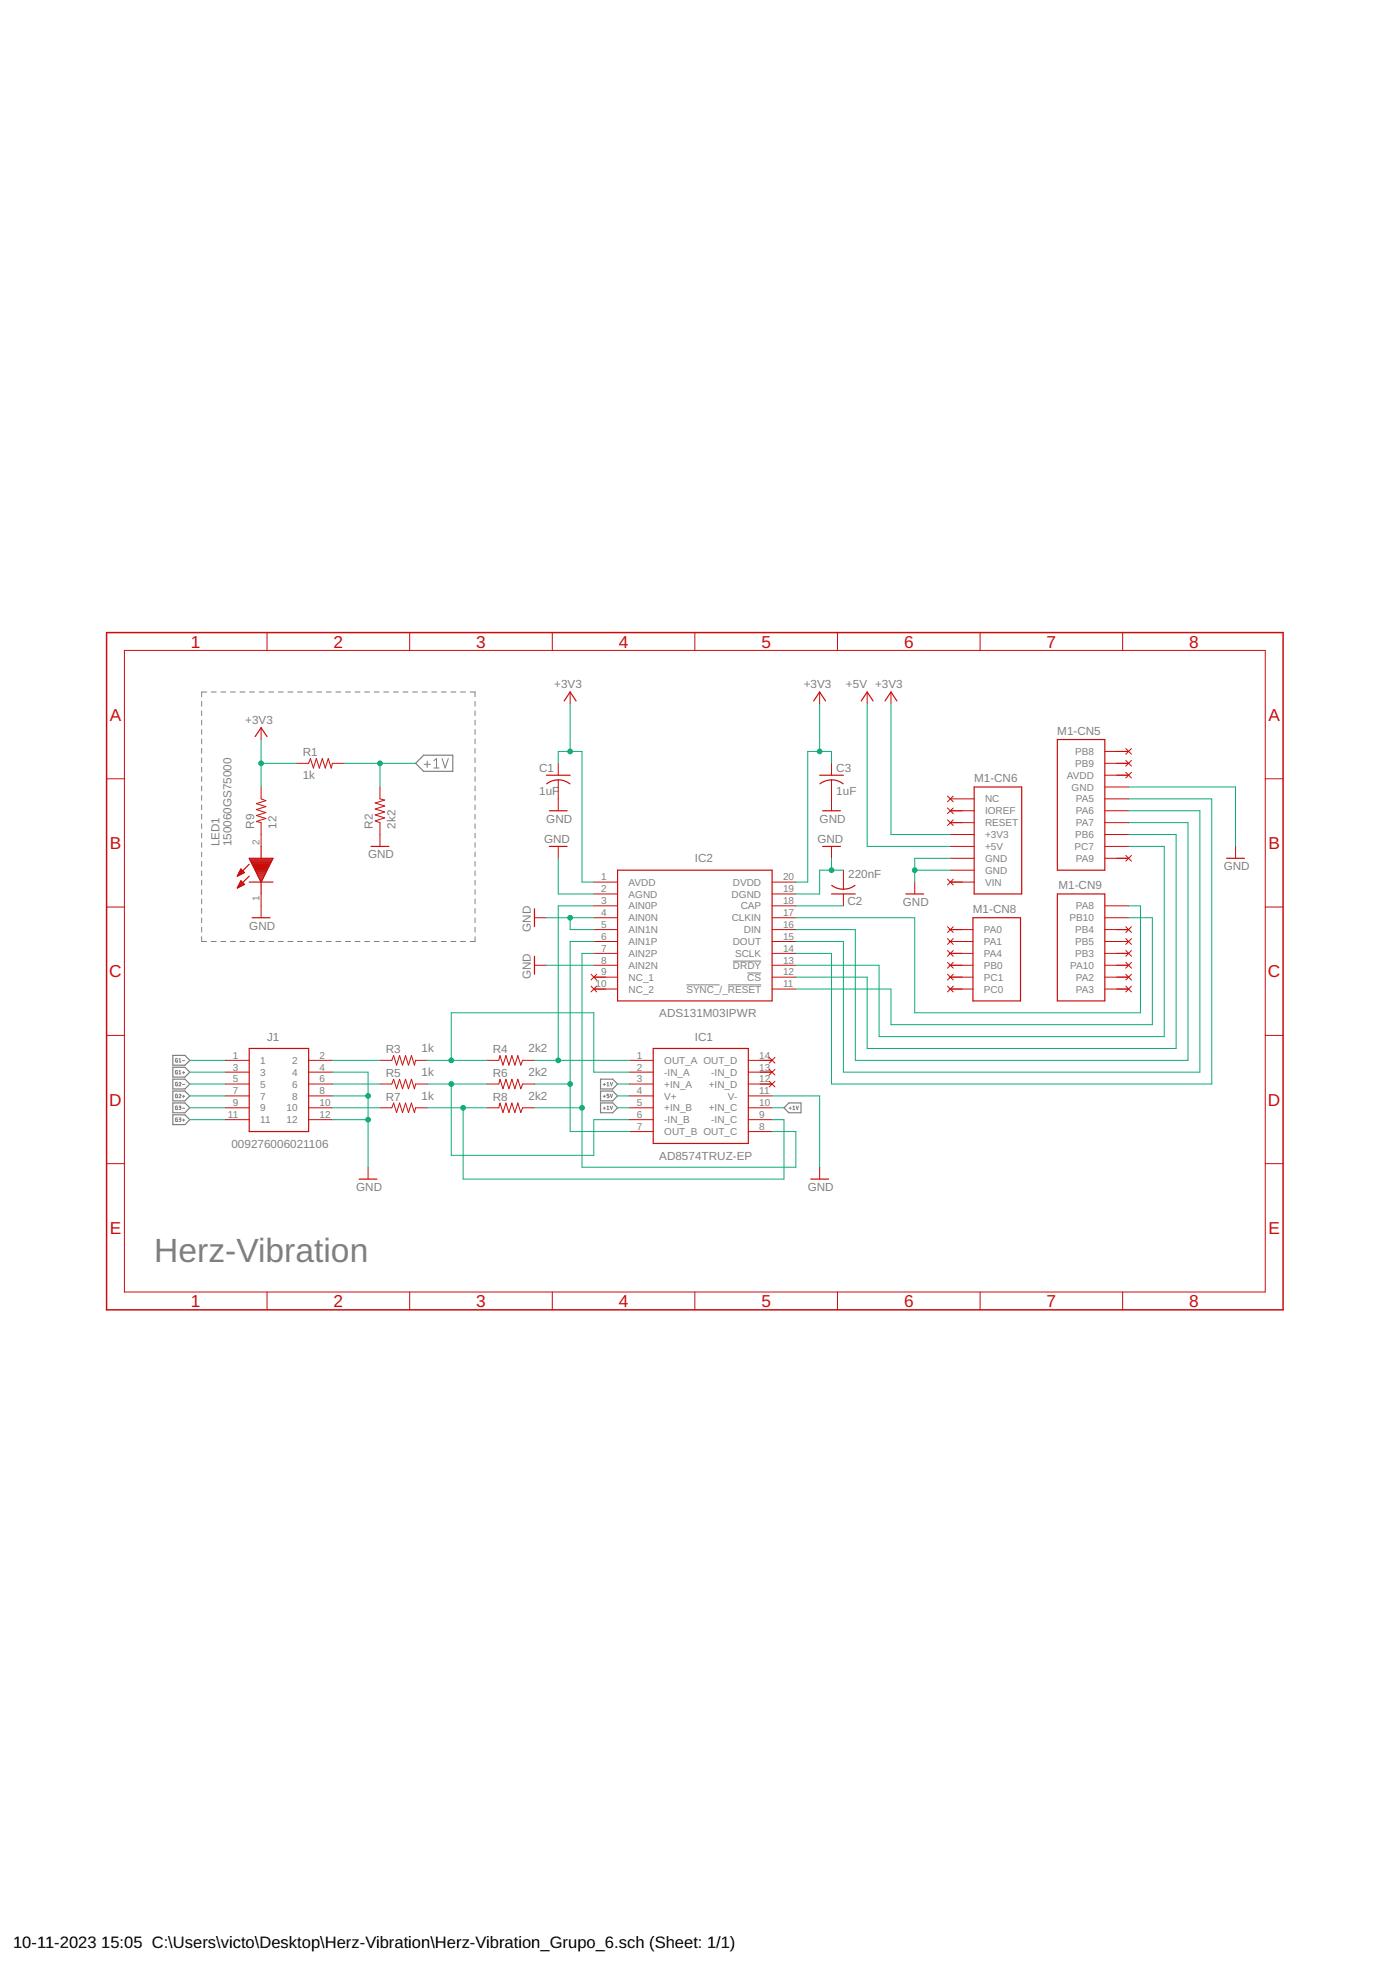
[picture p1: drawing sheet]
<svg xmlns="http://www.w3.org/2000/svg" width="297mm" height="420mm" viewBox="0 0 297 420" stroke-linecap="round" stroke-linejoin="round" font-family="sans-serif">
<g fill="none" stroke="#808080" stroke-width=".21">
<path d="M43.1 149.9v1M43.1 151.9v1M43.1 153.9v1M43.1 155.9v1.1M43.1 157.9v1.1M43.1 160v1M44.2 147.9h-1.1v1M45.1 147.9h1.1M47.2 147.9h1M49.3 147.9h1M51.3 147.9h1M53.3 147.9h1.1"/>
<path d="M55.4 147.9h1.1M57.4 147.9h1.1M59.5 147.9h1M61.5 147.9h1.1M63.6 147.9h1M65.6 147.9h1.1M67.7 147.9h1M69.7 147.9h1.1M71.8 147.9h1M73.8 147.9h1.1M75.9 147.9h1M77.9 147.9h1.1"/>
<path d="M80 147.9h1M82 147.9h1.1M84.1 147.9h1M86.1 147.9h1.1M88.2 147.9h1M90.2 147.9h1.1M92.3 147.9h1M94.3 147.9h1.1M96.4 147.9h1M98.4 147.9h1.1M100.5 147.9h1v1M101.5 149.9v1"/>
<path d="M101.5 151.9v1M101.5 153.9v1M101.5 155.9v1.1M101.5 157.9v1.1M101.5 160v1M43.1 162v1M43.1 164v1M43.1 166v1M43.1 168v1M43.1 170v1M43.1 172v1M43.1 174v1"/>
<path d="M43.1 176.1v1M43.1 178.1v1M90.6 163.3h1.4M91.3 162.7v1.3M92.7 162.6l.6-.5v2M92.7 164.1h1.1M94.5 162.1l.6 2 .7-2M101.5 162v1M101.5 164v1M101.5 166v1M101.5 168v1M101.5 170v1"/>
<path d="M101.5 172v1M101.5 174v1M101.5 176.1v1M101.5 178.1v1M43.1 180.1v1M43.1 182.1v1M43.1 184.1v1M43.1 186.1v1M43.1 188.1v1M43.1 190.1v1.1M43.1 192.2v1M43.1 194.2v1"/>
<path d="M43.1 196.2v1M43.1 198.2v1M101.5 180.1v1M101.5 182.1v1M101.5 184.1v1M101.5 186.1v1M101.5 188.1v1M101.5 190.1v1.1M101.5 192.2v1M101.5 194.2v1M101.5 196.2v1M101.5 198.2v1"/>
<path d="M43.1 200.2v1h1.1M45.1 201.2h1.1M47.2 201.2h1M49.3 201.2h1M51.3 201.2h1M53.3 201.2h1.1M55.4 201.2h1.1M57.4 201.2h1.1M59.5 201.2h1M61.5 201.2h1.1M63.6 201.2h1M65.6 201.2h1.1"/>
<path d="M67.7 201.2h1M69.7 201.2h1.1M71.8 201.2h1M73.8 201.2h1.1M75.9 201.2h1M77.9 201.2h1.1M80 201.2h1M82 201.2h1.1M84.1 201.2h1M86.1 201.2h1.1M88.2 201.2h1M90.2 201.2h1.1"/>
<path d="M92.3 201.2h1M94.3 201.2h1.1M96.4 201.2h1M98.4 201.2h1.1M101.5 200.2v1h-1M146.7 210.5h7.1M155.6 210.5h7.1M156.6 205.4h6.1M159.7 207.9h3M37.9 226.2l-.4 .2 .1 .5 .3 .1v-.4h-.1M37.9 231.3l-.4 .2 .1 .5 .3 .1v-.5h-.1M37.9 233.8l-.4 .2 .1 .6h.3v-.4h-.1"/>
<path d="M37.9 236.4l-.4 .2 .1 .5h.3v-.4h-.1M37.9 238.9l-.4 .2 .1 .5 .3 .1v-.5h-.1M37.9 228.8l-.4 .1 .1 .6h.3v-.4h-.1M38.2 231.5a.21 .21 0 0 1 .3-.2 .21 .21 0 0 1 .1 .3l-.4 .5h.5M38.2 234a.2 .2 0 0 1 .3-.1 .2 .2 0 0 1 .1 .3l-.4 .4h.5M38.2 236.4l.5 .2-.4 .1M38.2 238.9l.5 .2-.4 .1M38.2 227h.5M38.2 226.4l.3-.2v.8M38.2 228.9l.3-.1v.7M38.2 229.5h.5M38.5 236.7l.1 .3-.4 .1"/>
<path d="M38.5 239.2l.1 .4-.4 .1M39 226.7h.5M39 231.8h.5M39 236.8h.5M39 234.3h.5M39 239.4h.5M39 229.2h.5M39.2 229v.5M39.2 234.1v.4M39.2 239.1v.5M128.9 231.8h.5M128.9 236.8h.5"/>
<path d="M128.9 234.3h.5M129.1 231.5v.5M129.1 234.1v.4M129.1 236.6v.5M129.7 231.5l.2-.2v.8M129.7 236.6l.2-.2v.7M129.7 232.1h.4M129.7 237.1h.4M130.1 233.8h-.4v.4l.4 .1-.1 .3h-.3M130.4 231.3l.3 .8 .2-.8M130.4 236.4l.3 .7 .2-.7M130.4 233.8l.3 .8 .2-.8"/>
<path d="M168.6 236.8h.5M168.9 236.6v.5M169.4 237.1h.4M169.4 236.6l.3-.2v.7M170.1 236.4l.3 .7 .2-.7"/>
</g>
<path d="M90.5 161.4h6.3v3.4h-6.3l-1.7-1.7zM36.9 225.6h2.6l1.1 1-1.1 1h-2.6zM36.9 228.1h2.6l1.1 1-1.1 1.1h-2.6zM36.9 230.6h2.6l1.1 1.1-1.1 1h-2.6zM36.9 233.2h2.6l1.1 1-1.1 1.1h-2.6zM36.9 235.7h2.6l1.1 1-1.1 1.1h-2.6zM36.9 238.3h2.6l1.1 1-1.1 1h-2.6zM128.3 230.6h2.6l1.1 1.1-1.1 1h-2.6zM128.3 233.2h2.6l1.1 1-1.1 1.1h-2.6zM128.3 235.7h2.6l1.1 1-1.1 1.1h-2.6zM167.5 236.7l1.1-1h2.6v2.1h-2.6z" fill="none" stroke="#808080" stroke-width=".25"/>
<path d="M22.8 135.2h251.4v144.7h-251.4z" fill="none" stroke="#c90d0c" stroke-width=".32"/>
<g fill="none" stroke="#c90d0c" stroke-width=".21">
<path d="M26.6 139h243.8v137.1h-243.8zM57.1 135.2v3.8M87.5 135.2v3.8M118 135.2v3.8M148.5 135.2v3.8M179 135.2v3.8M209.4 135.2v3.8M239.9 135.2v3.8M55.8 155.5v2.6M121.8 147.9v2.5M175.2 147.9v2.5M185.3 147.9v2.5"/>
<path d="M190.4 147.9v2.5M240.6 160l1.2 1.2M241.8 160l-1.2 1.2M22.8 166.4h3.8M55.8 168.2v2.5l1 .4-2 .6 2 .7-2 .6 2 .7-2 .6 2 .6-2 .7 1 .2v5.1M63.4 163.1h2.6l.3-1 .7 2 .6-2 .6 2 .7-2 .6 2 .6-2 .7 2 .2-1h2.6M81.2 168.2v2.5l1 .3-2 .6 2 .7-2 .6 2 .6-2 .7 2 .6-2 .6 1 .4v5.1M119.3 163.1v2.6M119.3 166.7v6.6M177.7 163.1v2.6M177.7 166.7v6.6M202.5 170.1l1.2 1.2"/>
<path d="M202.5 175.2l1.2 1.2M202.5 172.7l1.2 1.2M203.1 170.7h5.1M203.1 173.3h5.1M203.1 175.8h5.1M203.1 178.4h5.1M203.7 170.1l-1.2 1.2M203.7 175.2l-1.2 1.2M203.7 172.7l-1.2 1.2M236.1 163.1h5.1M236.1 170.7h5.1M236.1 173.3h5.1"/>
<path d="M236.1 175.8h5.1M236.1 178.4h5.1M236.1 168.2h5.1M236.1 165.7h5.1M236.1 160.6h5.1M240.6 165.1l1.2 1.2M240.6 162.5l1.2 1.2M241.8 162.5l-1.2 1.2M241.8 165.1l-1.2 1.2M270.4 166.4h3.8M22.8 193.8h3.8M55.8 191.1v5"/>
<path d="M114.2 196.1h2.6M119.3 180.9v2.5M126.9 188.5h5.1M126.9 191.1h5.1M126.9 193.6h5.1M126.9 196.1h5.1M126.9 198.7h5.1M165 188.5h5.1M165 191.1h5.1M165 193.6h5.1M165 196.1h5.1M165 198.7h5.1"/>
<path d="M177.7 180.9v2.5M180.2 186v4M180.2 191.1v2.5M195.5 188.5v2.6M202.5 198.1l1.2 1.2M202.5 187.9l1.2 1.2M202.8 198.7h5.1M203.1 188.5h5.1M203.1 180.9h5.1M203.1 183.4h5.1M203.1 186h5.1M203.7 198.1l-1.2 1.2"/>
<path d="M203.7 187.9l-1.2 1.2M236.1 193.6h5.1M236.1 196.1h5.1M236.1 198.7h5.1M236.1 180.9h5.1M236.1 183.4h5.1M240.6 198.1l1.2 1.2M240.6 182.8l1.2 1.2M241.8 198.1l-1.2 1.2M241.8 182.8l-1.2 1.2M264 180.9v2.5M270.4 193.8h3.8"/>
<path d="M114.2 206.3h2.6M126.3 208.2l1.2 1.2M126.3 210.8l1.2 1.2M126.9 201.2h5.1M126.9 203.8h5.1M126.9 206.3h5.1M126.9 208.8h5.1M126.9 211.4h5.1M127.5 208.2l-1.2 1.2M127.5 210.8l-1.2 1.2M165 201.2h5.1M165 203.8h5.1"/>
<path d="M165 206.3h5.1M165 208.8h5.1M165 211.4h5.1M202.5 200.6l1.2 1.2M202.5 203.1l1.2 1.3M202.5 205.7l1.2 1.2M202.5 208.2l1.2 1.2M202.5 210.8l1.2 1.2M202.8 201.2h5.1M202.8 203.8h5.1M202.8 206.3h5.1M202.8 208.8h5.1"/>
<path d="M202.8 211.4h5.1M203.7 200.6l-1.2 1.2M203.7 203.1l-1.2 1.3M203.7 205.7l-1.2 1.2M203.7 208.2l-1.2 1.2M203.7 210.8l-1.2 1.2M236.1 201.2h5.1M236.1 203.8h5.1M236.1 206.3h5.1M236.1 208.8h5.1M236.1 211.4h5.1M240.6 200.6l1.2 1.2"/>
<path d="M240.6 203.1l1.2 1.3M240.6 205.7l1.2 1.2M240.6 208.2l1.2 1.2M240.6 210.8l1.2 1.2M241.8 200.6l-1.2 1.2M241.8 203.1l-1.2 1.3M241.8 205.7l-1.2 1.2M241.8 208.2l-1.2 1.2M241.8 210.8l-1.2 1.2M22.8 221.3h3.8M48.2 226.6h5.1M48.2 229.1h5.1"/>
<path d="M48.2 231.7h5.1M48.2 234.2h5.1M48.2 236.7h5.1M48.2 239.3h5.1M66 226.6h5M66 229.1h5M66 231.7h5M66 234.2h5M66 236.7h5M66 239.3h5M81.2 226.6h2.5l.4-1 .7 2 .6-2 .6 2 .7-2 .6 2 .6-2 .7 2 .2-1h2.6M81.2 231.7h2.5l.4-1 .7 2 .6-2 .6 2 .7-2 .6 2 .6-2 .7 2 .2-1h2.6"/>
<path d="M81.2 236.7h2.5l.4-1 .7 2.1 .6-2.1 .6 2.1 .7-2.1 .6 2.1 .6-2.1 .7 2.1 .2-1.1h2.6M104.1 226.6h2.5l.2-1 .7 2 .6-2 .7 2 .6-2 .6 2 .7-2 .6 2 .4-1h2.5M104.1 231.7h2.5l.2-1 .7 2 .6-2 .7 2 .6-2 .6 2 .7-2 .6 2 .4-1h2.5M104.1 236.7h2.5l.2-1 .7 2.1 .6-2.1 .7 2.1 .6-2.1 .6 2.1 .7-2.1 .6 2.1 .4-1.1h2.5M134.5 226.6h5.1M134.5 229.1h5.1M134.5 231.7h5.1M134.5 234.2h5.1M134.5 236.7h5.1M134.5 239.3h5.1M159.9 226.6h5.1M159.9 229.1h5.1"/>
<path d="M159.9 231.7h5.1M159.9 234.2h5.1M159.9 236.7h5.1M159.9 239.3h5.1M164.4 226l1.2 1.2M164.4 228.5l1.2 1.2M164.4 231.1l1.2 1.2M165.6 226l-1.2 1.2M165.6 228.5l-1.2 1.2M165.6 231.1l-1.2 1.2M270.4 221.3h3.8M22.8 248.7h3.8"/>
<path d="M78.7 249.4v2.6M134.5 241.8h5.1M159.9 241.8h5.1M175.2 249.4v2.6M270.4 248.7h3.8M57.1 276.1v3.8M87.5 276.1v3.8M118 276.1v3.8M148.5 276.1v3.8M179 276.1v3.8M209.4 276.1v3.8M239.9 276.1v3.8"/>
</g>
<g fill="none" stroke="#c90d0c" stroke-width=".25">
<path d="M54.5 157.4l1.3-1.9 1.3 1.9M120.6 149.8l1.2-1.9 1.3 1.9M173.9 149.8l1.3-1.9 1.2 1.9M184 149.8l1.3-1.9 1.3 1.9M189.1 149.8l1.3-1.9 1.3 1.9M226 158.1h10.1v27.9h-10.1zM116.8 165.7h5M116.8 167.5a4 4 0 0 1 5 0M117.4 173.3h3.8M175.2 165.7h5M175.2 167.5a4.1 4.1 0 0 1 5 0M175.8 173.3h3.8"/>
<path d="M208.2 168.2h10.1v22.9h-10.1zM50.8 187.2h.1M50.8 189.6h.2M50.9 187h.4M50.9 189.4h.6M51 186.7h.7M51 189.2h.9M51.1 186.5h1.1M51.1 189h1.1M51.2 186.3h.8M51.2 188.7h.8M51.3 186.1h.5"/>
<path d="M51.4 188.5h.3M51.4 185.8h.2M51.5 188.3h.1M51.5 188.3l.7 .7-1.5 .8zM51.5 185.7l.7 .8-1.5 .7zM53.3 188.5h5M53.3 187.2l-2.6 2.6M53.3 184.7l-2.6 2.5M53.3 183.4h5l-2.5 5.1zM53.4 183.6h4.9M53.5 183.9h4.6M53.6 184.1h4.4"/>
<path d="M53.7 184.3h4.2M53.8 184.5h4M53.9 196.1h3.8M53.9 184.7h3.8M54 185h3.6M54.1 185.2h3.4M54.3 185.4h3.1M54.4 185.6h2.8M54.5 185.8h2.6M54.6 186.1h2.4M54.7 186.3h2.2M54.8 186.5h2"/>
<path d="M54.9 186.7h1.8M55 187h1.6M55.1 187.2h1.4M55.2 187.4h1.1M55.4 187.6h.8M55.5 187.9h.6M55.6 188.1h.4M55.7 188.3h.2M55.8 180.9v2.5M55.8 188.5v2.6M79.3 180.9h3.8M114.2 194.2v3.8"/>
<path d="M117.4 180.9h3.8M132 186h33v27.9h-33zM175.8 180.9h3.8M177.7 191.1h5.1M177.7 189.2a4.1 4.1 0 0 0 5 0M193.6 191.1h3.8M207.9 196.1h10.2v17.8h-10.2zM226 191.1h10.1v22.8h-10.1zM262.1 183.4h3.8M114.2 204.4v3.8M53.3 224.1h12.7v17.7h-12.7zM139.6 224.1h20.3v20.3h-20.3z"/>
<path d="M76.8 252h3.8M173.2 252h3.9"/>
</g>
<g fill="none" stroke="#0dab76" stroke-width=".21">
<path d="M55.8 158.1v10.1M121.8 150.4v10.2M175.2 150.4v10.2M185.3 150.4v30.5h17.8M190.4 150.4v28h12.7M55.8 163.1h7.6M73.6 163.1h15.2M81.2 163.1v5.1M119.3 163.1v-2.5h5.1v27.9h2.5M177.7 163.1v-2.5h-5.1v27.9h-2.5M241.2 175.8h12.7v50.8h-71.1v-27.9h-12.7M241.2 173.3h15.2v55.8h-76.2v-27.9h-10.1"/>
<path d="M241.2 170.7h17.8v61h-81.3v-27.9h-7.6M241.2 168.2h22.8v12.7M241.2 178.4h10.1v45.7h-66v-15.3h-15.2M116.8 196.1h10.1M119.3 183.4v7.7h7.6M121.8 196.1v2.6h5.1M126.9 193.6h-7.6v33M170.1 193.6h10.1M177.7 183.4v2.6M180.2 186h-5v5.1h-5.1M195.5 186h7.6M203.1 183.4h-7.6v5.1"/>
<path d="M241.2 193.6h2.5v22.9h-48.2v-20.4h-25.4M241.2 196.1h5.1v22.9h-55.9v-7.6h-20.3M241.2 180.9h7.6v40.6h-60.9v-15.2h-17.8M116.8 206.3h10.1M126.9 201.2h-5.1v40.6h12.7M126.9 203.8h-2.5v45.6h45.7v-7.6h-5.1M40.6 226.6h7.6M40.6 231.7h7.6M40.6 236.7h7.6M40.6 229.1h7.6M40.6 234.2h7.6M40.6 239.3h7.6"/>
<path d="M71 226.6h10.2M71 231.7h10.2M71 236.7h10.2M71 229.1h7.7v20.3M71 234.2h7.7M71 239.3h7.7M91.4 226.6h12.7M91.4 231.7h12.7M91.4 236.7h12.7M96.4 226.6v-10.1h30.5v12.6h7.6M96.4 231.7v15.2h30.5v-7.6h7.6M99 236.7v15.3h68.5v-12.7h-2.5"/>
<path d="M114.2 226.6h20.3M114.2 231.7h7.6M114.2 236.7h10.2M132 231.7h2.5M132 236.7h2.5M132 234.2h2.5M165 236.7h2.5M165 234.2h10.2v15.2"/>
</g>
<g fill="#0dab76" stroke="#0dab76" stroke-width=".21">
<circle cx="119.3" cy="226.6" r=".51"/>
<circle cx="121.8" cy="231.7" r=".51"/>
<circle cx="124.4" cy="236.7" r=".51"/>
<circle cx="81.2" cy="163.1" r=".51"/>
<circle cx="78.7" cy="234.2" r=".51"/>
<circle cx="78.7" cy="239.3" r=".51"/>
<circle cx="195.5" cy="186" r=".51"/>
<circle cx="177.7" cy="186" r=".51"/>
<circle cx="121.8" cy="196.1" r=".51"/>
<circle cx="96.4" cy="226.6" r=".51"/>
<circle cx="99" cy="236.7" r=".51"/>
<circle cx="96.4" cy="231.7" r=".51"/>
<circle cx="55.8" cy="163.1" r=".51"/>
<circle cx="121.8" cy="160.6" r=".51"/>
<circle cx="175.2" cy="160.6" r=".51"/>
</g>
<text font-size="7.2" fill="#808080" x="32.9" y="269.8">Herz-Vibration</text>
<g font-size="3.7" fill="#c90d0c">
<text x="40.8" y="138.4">1</text>
<text x="71.3" y="138.4">2</text>
<text x="101.8" y="138.4">3</text>
<text x="132.2" y="138.4">4</text>
<text x="162.7" y="138.4">5</text>
<text x="193.2" y="138.4">6</text>
<text x="223.7" y="138.4">7</text>
<text x="254.1" y="138.4">8</text>
<text x="23.5" y="154">A</text>
<text x="271.1" y="154">A</text>
<text x="23.5" y="181.4">B</text>
<text x="271.1" y="181.4">B</text>
<text x="23.4" y="208.8">C</text>
<text x="271" y="208.8">C</text>
<text x="23.4" y="236.3">D</text>
<text x="271" y="236.3">D</text>
<text x="23.5" y="263.7">E</text>
<text x="271.1" y="263.7">E</text>
<text x="40.8" y="279.3">1</text>
<text x="71.3" y="279.3">2</text>
<text x="101.8" y="279.3">3</text>
<text x="132.2" y="279.3">4</text>
<text x="162.7" y="279.3">5</text>
<text x="193.2" y="279.3">6</text>
<text x="223.7" y="279.3">7</text>
<text x="254.1" y="279.3">8</text>
</g>
<g font-size="3.5">
<text x="2.8" y="416.4">10-11-2023</text>
<text x="21.6" y="416.4">15:05 C:\Users\victo\Desktop\Herz-Vibration\Herz-Vibration_Grupo_6.sch (Sheet: 1/1)</text>
</g>
<g font-size="2.5" fill="#808080">
<text x="118.4" y="147.1">+3V3</text>
<text x="171.8" y="147.1">+3V3</text>
<text x="180.8" y="147.1">+5V +3V3</text>
<text x="52.4" y="154.7">+3V3</text>
<text x="64.7" y="161.6">R1</text>
<text x="225.9" y="157">M1-CN5</text>
<text x="64.7" y="166.4">1k</text>
<text x="115.2" y="165">C1</text>
<text x="178.7" y="165">C3</text>
<text x="208.2" y="167.2">M1-CN6</text>
<text x="115.2" y="169.9">1uF</text>
<text x="178.7" y="169.9">1uF</text>
<text x="54.3" y="177.1" transform="rotate(-90 54.3 177.1)">R9</text>
<text x="59.1" y="177.1" transform="rotate(-90 59.1 177.1)">12</text>
<text x="79.7" y="177.1" transform="rotate(-90 79.7 177.1)">R2</text>
<text x="84.5" y="177.1" transform="rotate(-90 84.5 177.1)">2k2</text>
<text x="116.7" y="175.8">GND</text>
<text x="175.2" y="175.8">GND</text>
<text x="46.9" y="180.9" transform="rotate(-90 46.9 180.9)">LED1</text>
<text x="49.4" y="180.9" transform="rotate(-90 49.4 180.9)">150060GS75000</text>
<text x="78.7" y="183.4">GND</text>
<text x="116.3" y="180.1">GND</text>
<text x="148.5" y="184.3">IC2</text>
<text x="174.7" y="180.1">GND</text>
<text x="261.5" y="186">GND</text>
<text x="181.2" y="187.6">220nF</text>
<text x="226.2" y="190">M1-CN9</text>
<text x="181.1" y="193.5">C2</text>
<text x="192.9" y="193.6">GND</text>
<text x="207.9" y="195.1">M1-CN8</text>
<text x="53.3" y="198.7">GND</text>
<text x="113.4" y="199.1" transform="rotate(-90 113.4 199.1)">GND</text>
<text x="113.4" y="209.3" transform="rotate(-90 113.4 209.3)">GND</text>
<text x="140.9" y="217.3">ADS131M03IPWR</text>
<text x="57.1" y="222.4">J1</text>
<text x="82.5" y="225.1">R3</text>
<text x="90.1" y="224.8">1k</text>
<text x="105.3" y="225.1">R4</text>
<text x="112.9" y="224.8">2k2</text>
<text x="148.5" y="222.4">IC1</text>
<text x="82.5" y="230.2">R5</text>
<text x="90.1" y="229.9">1k</text>
<text x="105.3" y="230.2">R6</text>
<text x="112.9" y="229.9">2k2</text>
<text x="82.5" y="235.3">R7</text>
<text x="90.1" y="235">1k</text>
<text x="105.3" y="235.3">R8</text>
<text x="112.9" y="235">2k2</text>
<text x="49.4" y="245.3">009276006021106</text>
<text x="140.9" y="247.8">AD8574TRUZ-EP</text>
<text x="76.1" y="254.5">GND</text>
<text x="172.6" y="254.5">GND</text>
</g>
<g font-size="2.1" fill="#808080">
<text x="229.7" y="161.3">PB8</text>
<text x="228" y="166.4">AVDD</text>
<text x="229.7" y="163.9">PB9</text>
<text x="210.5" y="171.5">NC</text>
<text x="229" y="169">GND</text>
<text x="229.9" y="171.5">PA5</text>
<text x="210.5" y="174">IOREF</text>
<text x="210.5" y="176.6">RESET</text>
<text x="210.5" y="179.1">+3V3</text>
<text x="229.7" y="179.1">PB6</text>
<text x="229.9" y="176.6">PA7</text>
<text x="229.9" y="174">PA6</text>
<text x="55.4" y="180.5" transform="rotate(-90 55.4 180.5)">2</text>
<text x="210.5" y="181.7">+5V</text>
<text x="210.5" y="184.2">GND</text>
<text x="229.6" y="181.7">PC7</text>
<text x="229.9" y="184.2">PA9</text>
<text x="128.5" y="188.2">1</text>
<text x="128.5" y="190.7">2</text>
<text x="134.3" y="189.3">AVDD</text>
<text x="134.3" y="191.8">AGND</text>
<text x="156.4" y="191.8">DGND</text>
<text x="156.6" y="189.3">DVDD</text>
<text x="167.3" y="188.2">20</text>
<text x="167.3" y="190.7">19</text>
<text x="210.5" y="186.7">GND</text>
<text x="210.5" y="189.3">VIN</text>
<text x="55.4" y="192.6" transform="rotate(-90 55.4 192.6)">1</text>
<text x="128.5" y="193.2">3</text>
<text x="128.5" y="195.8">4</text>
<text x="134.3" y="194.4">AIN0P</text>
<text x="134.3" y="196.9">AIN0N</text>
<text x="156.4" y="196.9">CLKIN</text>
<text x="158.3" y="194.4">CAP</text>
<text x="167.3" y="193.2">18</text>
<text x="167.3" y="195.8">17</text>
<text x="228.6" y="196.9">PB10</text>
<text x="229.9" y="194.4">PA8</text>
<text x="128.5" y="198.3">5</text>
<text x="128.5" y="200.9">6</text>
<text x="128.5" y="203.4">7</text>
<text x="134.3" y="199.4">AIN1N</text>
<text x="134.3" y="202">AIN1P</text>
<text x="156.6" y="202">DOUT</text>
<text x="159" y="199.4">DIN</text>
<text x="167.3" y="198.3">16</text>
<text x="167.3" y="200.9">15</text>
<text x="167.3" y="203.4">14</text>
<text x="210.3" y="199.4">PA0</text>
<text x="210.3" y="202">PA1</text>
<text x="229.7" y="202">PB5</text>
<text x="229.7" y="199.4">PB4</text>
<text x="128.5" y="205.9">8</text>
<text x="128.5" y="208.5">9</text>
<text x="134.3" y="204.5">AIN2P</text>
<text x="134.3" y="207">AIN2N</text>
<text x="134.3" y="209.6">NC_1</text>
<text x="156.6" y="207">DRDY</text>
<text x="157.1" y="204.5">SCLK</text>
<text x="159.7" y="209.6">CS</text>
<text x="167.3" y="205.9">13</text>
<text x="167.3" y="208.5">12</text>
<text x="210.3" y="204.5">PA4</text>
<text x="210.3" y="207">PB0</text>
<text x="210.3" y="209.6">PC1</text>
<text x="228.7" y="207">PA10</text>
<text x="229.7" y="204.5">PB3</text>
<text x="229.9" y="209.6">PA2</text>
<text x="127.3" y="211">10</text>
<text x="134.3" y="212.1">NC_2</text>
<text x="146.7" y="212.1">SYNC_/_RESET</text>
<text x="167.3" y="211">11</text>
<text x="210.3" y="212.1">PC0</text>
<text x="229.9" y="212.1">PA3</text>
<text x="49.7" y="226.2">1</text>
<text x="55.6" y="227.4">1</text>
<text x="62.4" y="227.4">2</text>
<text x="68.3" y="226.2">2</text>
<text x="136.1" y="226.2">1</text>
<text x="141.9" y="227.4">OUT_A OUT_D</text>
<text x="162.3" y="226.2">14</text>
<text x="49.7" y="228.8">3</text>
<text x="49.7" y="231.3">5</text>
<text x="49.7" y="233.9">7</text>
<text x="55.6" y="229.9">3</text>
<text x="55.6" y="232.4">5</text>
<text x="62.4" y="229.9">4</text>
<text x="62.4" y="232.4">6</text>
<text x="68.3" y="228.8">4</text>
<text x="68.3" y="231.3">6</text>
<text x="68.3" y="233.9">8</text>
<text x="136.1" y="228.8">2</text>
<text x="136.1" y="231.3">3</text>
<text x="136.1" y="233.9">4</text>
<text x="141.9" y="229.9">-IN_A</text>
<text x="141.9" y="232.4">+IN_A</text>
<text x="151.5" y="232.4">+IN_D</text>
<text x="152" y="229.9">-IN_D</text>
<text x="162.3" y="228.8">13</text>
<text x="162.3" y="231.3">12</text>
<text x="162.3" y="233.9">11</text>
<text x="48.7" y="238.9">11</text>
<text x="49.7" y="236.4">9</text>
<text x="55.6" y="235">7</text>
<text x="55.6" y="237.5">9</text>
<text x="61.2" y="237.5">10</text>
<text x="62.4" y="235">8</text>
<text x="68.3" y="236.4">10</text>
<text x="68.3" y="238.9">12</text>
<text x="136.1" y="236.4">5</text>
<text x="136.1" y="238.9">6</text>
<text x="141.9" y="235">V+</text>
<text x="141.9" y="237.5">+IN_B</text>
<text x="151.5" y="237.5">+IN_C</text>
<text x="155.6" y="235">V-</text>
<text x="162.3" y="236.4">10</text>
<text x="162.3" y="238.9">9</text>
<text x="55.6" y="240.1">11</text>
<text x="61.2" y="240.1">12</text>
<text x="136.1" y="241.5">7</text>
<text x="141.9" y="240.1">-IN_B</text>
<text x="141.9" y="242.6">OUT_B OUT_C</text>
<text x="152" y="240.1">-IN_C</text>
<text x="162.3" y="241.5">8</text>
</g>
</svg>
